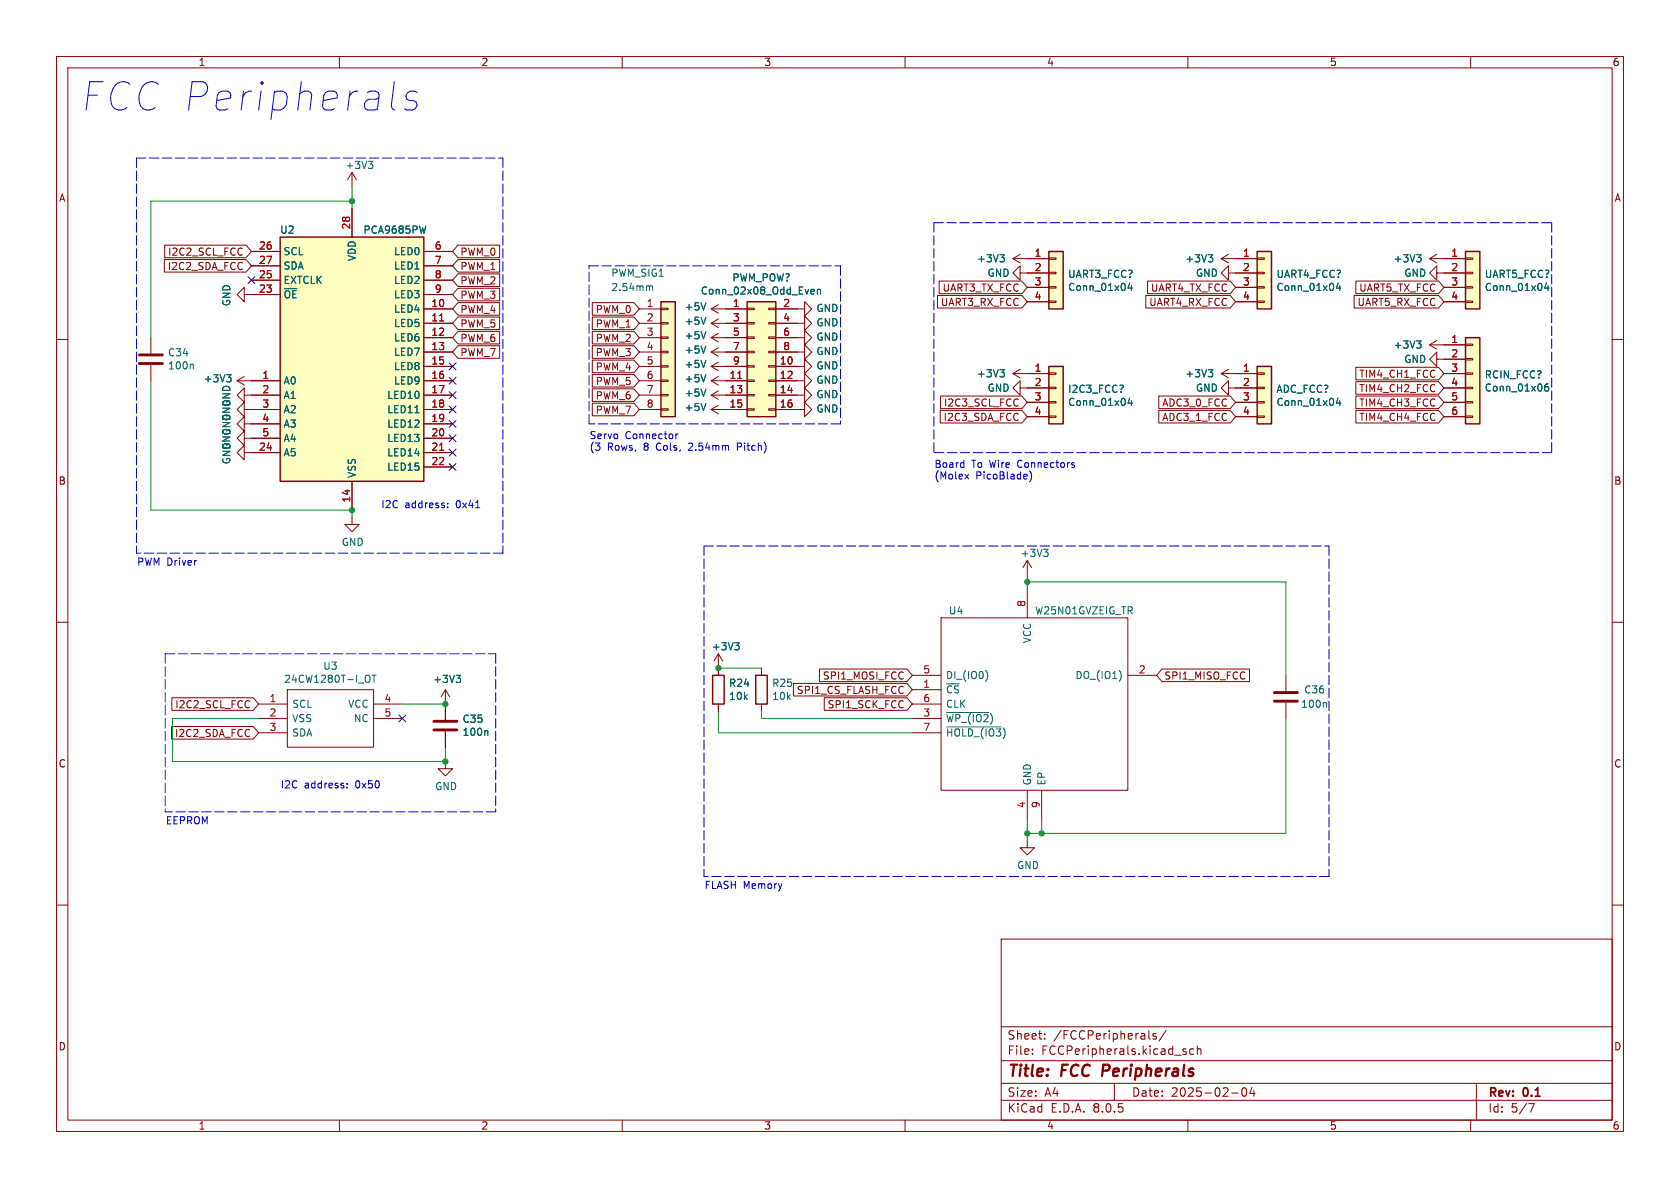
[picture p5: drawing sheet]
<svg xmlns="http://www.w3.org/2000/svg" width="297mm" height="210mm" viewBox="0 0 297 210" stroke-linecap="round" stroke-linejoin="round" font-family="sans-serif">
<g fill="none" stroke="#840000" stroke-width=".18">
<path d="M10 10h277v190h-277zM12 12h273v186h-273zM60 10v2M110 10v2M160 10v2M210 10v2M260 10v2M10 60h2M141 57.2h1.2v-1.3l1.3 1.3-1.3 1.2v-1.2M285 60h2M125.7 67.3l1.3 .8M125.7 67.3h2.6"/>
<path d="M125.7 64.8l1.3 .7M125.7 64.8h2.6M127 66.5l-1.3 .8M127 64l-1.3 .8M141 62.2h1.2v-1.2l1.3 1.2-1.3 1.3v-1.3M217.2 68.6v-1.3l-1.3 1.3 1.3 1.3v-1.3h1.2M10 110h2M285 110h2M10 160h2M285 160h2M177 166h108v32h-108zM60 198v2"/>
<path d="M110 198v2M160 198v2M177 194.5h108M177 191.5h108M177 187.5h108M177 181.5h108M182.5 186.3v.1M182.5 185.5v.1M184.7 183.6v.1M184.7 182.8v.1M197 191.5v3M203.1 182.2v1.3l.2 .2"/>
<path d="M204.4 182.8l-.4-.1-.2 .2 .1 .2 .5 .2v.3h-.6M206.2 182.1l-1.3 2M209.3 185.9l.4 .1v.2l-.2 .2h-.3M209.3 185.4l.4 .1M210 198v2M211 185.5l-.4-.1-.3 .3v.4l.2 .2h.5M211.7 185.5l.2-.1 .3 .1 .1 .9M211.7 184.9v1.5M217.7 193.2h1.2M219.7 192.4l.2-.1a.81 .81 0 0 1 .6 .6 .81 .81 0 0 1-.3 .8l-.2 .1a.81 .81 0 0 1-.3-1.4zM221.3 192.2l-.3 1.1h.9M221.7 192.8v1"/>
<path d="M260 198v2M261 191.5v6.5M270.2 195.1h1l-.6 1.5"/>
</g>
<path d="M195.1 188.2l-.3 2" fill="none" stroke="#840000" stroke-width=".4"/>
<path d="M124.8 66.2l-.4 1.3M124.8 63.7l-.4 1.3" fill="none" stroke="#006464" stroke-width=".18"/>
<path d="M132.1 53.3h5.1v20.4h-5.1z" fill="#ffffc2"/>
<g fill="none" stroke="#840000" stroke-width=".18">
<path d="M128.3 54.6h3.8M128.3 57.2h3.8M128.3 59.7h3.8M132.1 59.6h1.2v.2h-1.2zM132.1 57h1.2v.3h-1.2zM132.1 54.5h1.2v.2h-1.2zM135.9 59.6h1.3v.2h-1.3zM135.9 57h1.3v.3h-1.3zM135.9 54.5h1.3v.2h-1.3zM137.2 59.7h5v-1.3l1.3 1.3-1.3 1.3v-1.3M137.2 54.6h5v-1.3l1.3 1.3-1.3 1.3v-1.3M137.2 57.2h3.8"/>
<path d="M128.3 64.8h3.8M128.3 67.3h3.8M128.3 69.9h3.8M128.3 72.4h3.8M128.3 62.2h3.8M132.1 72.3h1.2v.2h-1.2zM132.1 69.7h1.2v.3h-1.2zM132.1 67.2h1.2v.2h-1.2zM132.1 64.6h1.2v.3h-1.2zM132.1 62.1h1.2v.3h-1.2zM135.9 72.3h1.3v.2h-1.3zM135.9 69.7h1.3v.3h-1.3z"/>
<path d="M135.9 67.2h1.3v.2h-1.3zM135.9 64.6h1.3v.3h-1.3zM135.9 62.1h1.3v.3h-1.3zM137.2 64.8h3.8M137.2 67.3h3.8M137.2 69.9h3.8M137.2 72.4h3.8M137.2 62.2h3.8M62.2 91.4v1.3h1.3l-1.3 1.3-1.2-1.3h1.2"/>
</g>
<path d="M132.1 53.3h5.1v20.4h-5.1z" fill="none" stroke="#840000" stroke-width=".25"/>
<path d="M130.4 66.9h.7" fill="none" stroke="#a90000" stroke-width=".18"/>
<path d="M143.5 51.1l.4 .1 .1 .2-.6 .2M143.9 51.9l-.4 .1M144.5 51.3l.2-.2 .3 .1 .1 .8M144.5 51.1v.9" fill="none" stroke="#006464" stroke-width=".18"/>
<path d="M116.8 53.3h2.6v20.4h-2.6z" fill="#ffffc2"/>
<g fill="none" stroke="#840000" stroke-width=".18">
<path d="M26.7 59.7v2.8M113 54.6h3.8M113 57.2h3.8M113 59.7h3.8M116.8 59.6h1.3v.2h-1.3zM116.8 57h1.3v.3h-1.3zM116.8 54.5h1.3v.2h-1.3zM26.7 64.5v2.8M41.9 67.3h2.5M41.9 67.3l1.3 .8M43.2 72.4v-1.3l-1.3 1.3 1.3 1.3v-1.3h1.2M43.2 74.9v-1.2l-1.3 1.2 1.3 1.3v-1.3h1.2"/>
<path d="M43.2 77.5v-1.3l-1.3 1.3 1.3 1.2v-1.2h1.2M43.2 69.9v-1.3l-1.3 1.3 1.3 1.2v-1.2h1.2M43.2 66.5l-1.3 .8M113 62.2h3.8M113 64.8h3.8M113 67.3h3.8M113 69.9h3.8M113 72.4h3.8M116.8 72.3h1.3v.2h-1.3zM116.8 69.7h1.3v.3h-1.3zM116.8 67.2h1.3v.2h-1.3zM116.8 64.6h1.3v.3h-1.3z"/>
<path d="M116.8 62.1h1.3v.3h-1.3zM125.7 69.9h2.6M125.7 72.4h2.6M125.7 69.9l1.3 .7M125.7 72.4l1.3 .8M127 69.1l-1.3 .8M127 71.6l-1.3 .8M180.3 68.6v-1.3l-1.2 1.3 1.2 1.3v-1.3h1.3M43.2 80v-1.3l-1.3 1.3 1.3 1.3v-1.3h1.2M161.3 119.4h5.1M166.4 109.2h33v30.5h-33zM181.6 104.1v5.1"/>
<path d="M199.4 119.4h5.1M45.7 124.5h5.1M45.7 127h5.1M45.7 129.5h5.1M50.8 121.9h15.2v10.2h-15.2zM66 124.5h5.1M66 127h5.1M78.7 134.6v1.3h1.3l-1.3 1.3-1.2-1.3h1.2M78.7 121.9v5.4M78.7 129.3v2.8M78.7 121.9l-.7 1.3M78.7 121.9l.8 1.3"/>
<path d="M161.3 124.5h5.1M161.3 127h5.1M161.3 129.5h5.1M161.3 121.9h5.1M181.6 139.7v5.1M184.1 139.7v5.1"/>
</g>
<path d="M116.8 53.3h2.6v20.4h-2.6z" fill="none" stroke="#840000" stroke-width=".25"/>
<g fill="none" stroke="#006464" stroke-width=".18">
<path d="M114.8 50.7l.2-.2 .3 .1 .1 .8M34 64.4l.2 .2v.6M40.1 66.2h.7l-.4 .5M40.6 66.7l.2 .3v.3l-.2 .2M124.8 68.8l-.4 1.2M124.8 71.3l-.4 1.3M65.1 119.3l.1 .1a.81 .81 0 0 1-.1 1.2M65.8 119.3h.7M66.1 119.3v1.3M80.6 119.4h.8l-.4 .5M81.2 119.9l.2 .2v.3l-.2 .2M174.3 118.6a1.49 1.49 0 0 1 0 1.8"/>
<path d="M198.2 119.1v.8M86.1 129.1l.1 .2v.7M167.4 126h7.4M167.4 128.5h9.6"/>
</g>
<path d="M24.6 64.3h4.1M24.6 62.7h4.1M76.7 129h4.1M76.7 127.5h4.1" fill="none" stroke="#840000" stroke-width=".51"/>
<path d="M49.5 41.9h25.4v43.2h-25.4z" fill="#ffffc2"/>
<path d="M49.5 41.9h25.4v43.2h-25.4z" fill="none" stroke="#840000" stroke-width=".25"/>
<g fill="none" stroke="#840000" stroke-width=".18">
<path d="M62.2 30.5v2.5M62.2 36.8v5.1M62.2 30.5l-.7 1.3M62.2 30.5l.8 1.3M43.2 52.1v-1.3l-1.3 1.3 1.3 1.2v-1.2h6.3M44.4 49.5h5.1M44.4 44.5h5.1M44.4 47h5.1M74.9 54.6h5.1M74.9 57.2h5.1M74.9 59.7h5.1M74.9 52.1h5.1"/>
<path d="M74.9 49.5h5.1M74.9 44.5h5.1M74.9 47h5.1M180.3 48.3v-1.3l-1.2 1.3 1.2 1.2v-1.2h1.3M215.9 45.7l1.3 .8M215.9 45.7h2.5M217.2 45l-1.3 .7M44.4 67.3h5.1M44.4 69.9h5.1M44.4 72.4h5.1M44.4 74.9h5.1M44.4 77.5h5.1"/>
<path d="M74.9 67.3h5.1M74.9 62.2h5.1M74.9 64.8h5.1M74.9 69.9h5.1M74.9 72.4h5.1M74.9 74.9h5.1M74.9 77.5h5.1M44.4 80h5.1M62.2 85.1v5.1M74.9 80h5.1M74.9 82.6h5.1"/>
</g>
<path d="M77.7 56.7h.7M77.7 79.6h.7" fill="none" stroke="#a90000" stroke-width=".18"/>
<path d="M65.1 28.5h.8l-.4 .5M65.7 29l.2 .2v.3l-.2 .3M75.3 39.9l-.3 1.3M213.6 45h.8l-.4 .5M214.1 45.5l.3 .3v.3l-.3 .2M73.4 73h.7" fill="none" stroke="#006464" stroke-width=".18"/>
<path d="M185.4 44.5h2.6v10.1h-2.6z" fill="#ffffc2"/>
<g fill="none" stroke="#840000" stroke-width=".18">
<path d="M125.7 54.6l1.3 .8M125.7 54.6h2.6M127 53.8l-1.3 .8M179.1 45.7h6.3M179.1 45.7l1.2 .8M180.3 45l-1.2 .7M181.6 48.3h3.8M181.6 50.8h3.8M181.6 53.3h3.8M185.4 53.2h1.3v.3h-1.3zM185.4 50.7h1.3v.2h-1.3zM185.4 48.1h1.3v.3h-1.3z"/>
<path d="M185.4 45.6h1.3v.2h-1.3zM181.6 99.1l-.8 1.2M181.6 99.1v2.5M181.6 99.1l.8 1.2M227.3 119.4v2.8M227.3 124.2v2.8"/>
</g>
<path d="M185.4 44.5h2.6v10.1h-2.6z" fill="none" stroke="#840000" stroke-width=".25"/>
<path d="M124.8 53.5l-.4 1.3M176.8 45h.8l-.5 .5M177.3 45.5l.3 .3v.3l-.3 .2M199.7 50l-.3 .9h.8M200 50.5v.9M184.5 97.1h.8l-.4 .5M185 97.6l.3 .2v.3l-.3 .3M234.3 124.2l.2 .2v.6" fill="none" stroke="#006464" stroke-width=".18"/>
<path d="M225.3 122.4h4.1M225.3 124h4.1" fill="none" stroke="#840000" stroke-width=".51"/>
<path d="M259.1 59.7h2.5v15.2h-2.5z" fill="#ffffc2"/>
<g fill="none" stroke="#840000" stroke-width=".18">
<path d="M125.7 57.2l1.3 .7M125.7 57.2h2.6M125.7 59.7l1.3 .8M125.7 59.7h2.6M127 56.4l-1.3 .8M127 58.9l-1.3 .8M252.7 45.7l1.3 .8M252.7 45.7h2.6M254 48.3v-1.3l-1.3 1.3 1.3 1.2v-1.2h1.3M254 45l-1.3 .7M252.7 61h6.4M252.7 61l1.3 .7"/>
<path d="M254 60.2l-1.3 .8M255.3 63.5h3.8M255.3 66h3.8M255.3 68.6h3.8M255.3 71.1h3.8M255.3 73.7h3.8M259.1 73.5h1.2v.3h-1.2zM259.1 71h1.2v.2h-1.2zM259.1 68.5h1.2v.2h-1.2zM259.1 65.9h1.2v.3h-1.2zM259.1 63.4h1.2v.2h-1.2zM259.1 60.8h1.2v.3h-1.2z"/>
<path d="M127 115.6v3.8M127 115.6l-.8 1.2M127 115.6l.8 1.2M127 124.5v1.2"/>
</g>
<path d="M259.1 59.7h2.5v15.2h-2.5zM126 119.4h2v5.1h-2z" fill="none" stroke="#840000" stroke-width=".25"/>
<path d="M124.8 56.1l-.4 1.2M124.8 58.6l-.4 1.3M250.4 45h.8l-.4 .5M251 45.5l.2 .3v.3l-.2 .2M250.4 60.3h.8l-.4 .5M251 60.8l.2 .2v.3l-.2 .2M273.7 67.9h-.4a.85 .85 0 0 0 0 1.2l.4-.1 .1-.4-.2-.3-.4 .1-.1 .2M129.9 113.6h.8l-.4 .5M130.4 114.1l.3 .2v.3l-.3 .3" fill="none" stroke="#006464" stroke-width=".18"/>
<path d="M259.1 44.5h2.5v10.1h-2.5z" fill="#ffffc2"/>
<path d="M217.2 48.3v-1.3l-1.3 1.3 1.3 1.2v-1.2h1.2M255.3 45.7h3.8M255.3 48.3h3.8M255.3 50.8h3.8M255.3 53.3h3.8M259.1 53.2h1.2v.3h-1.2zM259.1 50.7h1.2v.2h-1.2zM259.1 48.1h1.2v.3h-1.2zM259.1 45.6h1.2v.2h-1.2zM254 63.5v-1.3l-1.3 1.3 1.3 1.3v-1.3h1.3" fill="none" stroke="#840000" stroke-width=".18"/>
<path d="M259.1 44.5h2.5v10.1h-2.5z" fill="none" stroke="#840000" stroke-width=".25"/>
<path d="M273.4 50l-.3 .9h.8M273.7 50.5v.9" fill="none" stroke="#006464" stroke-width=".18"/>
<path d="M222.2 44.5h2.6v10.1h-2.6z" fill="#ffffc2"/>
<g fill="none" stroke="#840000" stroke-width=".18">
<path d="M218.4 45.7h3.8M218.4 48.3h3.8M218.4 50.8h3.8M218.4 53.3h3.8M222.2 53.2h1.3v.3h-1.3zM222.2 50.7h1.3v.2h-1.3zM222.2 48.1h1.3v.3h-1.3zM222.2 45.6h1.3v.2h-1.3zM125.7 62.2l1.3 .8M125.7 62.2h2.6M127 61.5l-1.3 .7M179.1 66l1.2 .8"/>
<path d="M179.1 66h2.5M180.3 65.3l-1.2 .7M134.6 118.1v1.3M134.6 124.5v1.2M181.6 148.6v1.3h1.3l-1.3 1.2-1.3-1.2h1.3"/>
</g>
<path d="M222.2 44.5h2.6v10.1h-2.6zM133.6 119.4h2v5.1h-2z" fill="none" stroke="#840000" stroke-width=".25"/>
<path d="M236.5 50l-.3 .9h.8M236.9 50.5v.9M124.8 61.2l-.4 1.2M176.8 65.3h.8l-.5 .5M177.3 65.8l.3 .3v.3l-.3 .2" fill="none" stroke="#006464" stroke-width=".18"/>
<path d="M185.4 64.8h2.6v10.1h-2.6z" fill="#ffffc2"/>
<path d="M181.6 66h3.8M181.6 68.6h3.8M181.6 71.1h3.8M181.6 73.7h3.8M185.4 73.5h1.3v.3h-1.3zM185.4 71h1.3v.2h-1.3zM185.4 68.5h1.3v.2h-1.3zM185.4 65.9h1.3v.3h-1.3z" fill="none" stroke="#840000" stroke-width=".18"/>
<path d="M185.4 64.8h2.6v10.1h-2.6z" fill="none" stroke="#840000" stroke-width=".25"/>
<path d="M199.7 70.3l-.3 1h.8M200 70.8v.9" fill="none" stroke="#006464" stroke-width=".18"/>
<path d="M222.2 64.8h2.6v10.1h-2.6z" fill="#ffffc2"/>
<g fill="none" stroke="#840000" stroke-width=".18">
<path d="M62.2 36.8v5.1M29.1 45.9h14.4l.9 1.1-.9 1.1h-14.4zM29.1 43.3h14.4l.9 1.2-.9 1.1h-14.4zM44.4 52.1h5.1M44.4 49.5h5.1M44.4 44.5h5.1M44.4 47h5.1M74.9 54.6h5.1M74.9 57.2h5.1M74.9 59.7h5.1M74.9 52.1h5.1M74.9 49.5h5.1"/>
<path d="M74.9 44.5h5.1M74.9 47h5.1M81 56h7.3v2.3h-7.3l-1-1.1zM81 58.6h7.3v2.2h-7.3l-1-1.1zM81 48.4h7.3v2.2h-7.3l-1-1.1zM81 53.5h7.3v2.2h-7.3l-1-1.1zM81 51h7.3v2.2h-7.3l-1-1.1zM81 45.9h7.3v2.2h-7.3l-1-1.1zM81 43.3h7.3v2.3h-7.3l-1-1.1zM104.7 58.6h7.4l.9 1.1-.9 1.1h-7.4zM104.7 53.5h7.4l.9 1.1-.9 1.1h-7.4zM104.7 56h7.4l.9 1.2-.9 1.1h-7.4z"/>
<path d="M128.3 54.6h3.8M128.3 57.2h3.8M128.3 59.7h3.8M137.2 54.6h3.8M137.2 57.2h3.8M137.2 59.7h3.8M165.7 52.2h15l.9 1.1-.9 1.2h-15zM166 49.7h14.7l.9 1.1-.9 1.1h-14.7zM181.6 45.7h3.8M181.6 48.3h3.8M181.6 50.8h3.8M181.6 53.3h3.8"/>
<path d="M202.6 52.2h14.9l.9 1.1-.9 1.2h-14.9zM202.9 49.7h14.6l.9 1.1-.9 1.1h-14.6zM218.4 45.7h3.8M218.4 48.3h3.8M218.4 50.8h3.8M218.4 53.3h3.8M239.4 52.2h14.9l1 1.1-1 1.2h-14.9zM239.7 49.7h14.6l1 1.1-1 1.1h-14.6zM255.3 45.7h3.8M255.3 48.3h3.8M255.3 50.8h3.8M255.3 53.3h3.8"/>
<path d="M44.4 67.3h5.1M44.4 69.9h5.1M44.4 72.4h5.1M44.4 74.9h5.1M44.4 77.5h5.1M74.9 64.8h5.1M74.9 67.3h5.1M74.9 69.9h5.1M74.9 72.4h5.1M74.9 62.2h5.1M74.9 74.9h5.1M74.9 77.5h5.1"/>
<path d="M81 61.1h7.3v2.2h-7.3l-1-1.1zM104.7 63.7h7.4l.9 1.1-.9 1.1h-7.4zM104.7 71.3h7.4l.9 1.1-.9 1.1h-7.4zM104.7 66.2h7.4l.9 1.1-.9 1.1h-7.4zM104.7 61.1h7.4l.9 1.1-.9 1.1h-7.4zM104.7 68.7h7.4l.9 1.2-.9 1.1h-7.4zM128.3 64.8h3.8M128.3 67.3h3.8M128.3 69.9h3.8M128.3 72.4h3.8M128.3 62.2h3.8M137.2 64.8h5v-1.3l1.3 1.3-1.3 1.2v-1.2"/>
<path d="M137.2 72.4h5v-1.3l1.3 1.3-1.3 1.3v-1.3M137.2 67.3h5v-1.3l1.3 1.3-1.3 1.3v-1.3M137.2 69.9h5v-1.3l1.3 1.3-1.3 1.2v-1.2M137.2 62.2h3.8M166.2 72.5h14.5l.9 1.2-.9 1.1h-14.5zM166.3 70h14.4l.9 1.1-.9 1.1h-14.4zM181.6 66h3.8M181.6 68.6h3.8M181.6 71.1h3.8M181.6 73.7h3.8M204.9 70h12.6l.9 1.1-.9 1.1h-12.6zM204.9 72.5h12.6l.9 1.2-.9 1.1h-12.6z"/>
<path d="M215.9 66h6.3M215.9 66l1.3 .8M217.2 65.3l-1.3 .7M218.4 68.6h3.8M218.4 71.1h3.8M218.4 73.7h3.8M222.2 73.5h1.3v.3h-1.3zM222.2 71h1.3v.2h-1.3zM222.2 68.5h1.3v.2h-1.3zM222.2 65.9h1.3v.3h-1.3zM239.7 64.9h14.6l1 1.1-1 1.2h-14.6zM239.7 67.5h14.6l1 1.1-1 1.1h-14.6z"/>
<path d="M239.7 72.5h14.6l1 1.2-1 1.1h-14.6zM239.7 70h14.6l1 1.1-1 1.1h-14.6zM255.3 66h3.8M255.3 68.6h3.8M255.3 71.1h3.8M255.3 73.7h3.8M255.3 61h3.8M255.3 63.5h3.8M44.4 80h5.1M62.2 85.1v5.1M74.9 80h5.1M74.9 82.6h5.1"/>
<path d="M127 118.1v1.3M144.9 118.3h15.4l1 1.1-1 1.1h-15.4zM205.4 118.3h15.5v2.2h-15.5l-.9-1.1zM30.3 128.4h14.5l.9 1.1-.9 1.2h-14.5zM30.4 123.3h14.4l.9 1.2-.9 1.1h-14.4zM78.7 124.5v2.8M78.7 129.3v2.8M127 124.5v1.2M140.3 120.8h20l1 1.1-1 1.1h-20zM145.7 123.3h14.6l1 1.2-1 1.1h-14.6z"/>
</g>
<path d="M222.2 64.8h2.6v10.1h-2.6z" fill="none" stroke="#840000" stroke-width=".25"/>
<g fill="none" stroke="#006464" stroke-width=".18">
<path d="M75.3 39.9l-.3 1.3M124.8 53.5l-.4 1.3M124.8 56.1l-.4 1.2M124.8 58.6l-.4 1.3M143.5 51.1l.4 .1 .1 .2-.6 .2M143.9 51.9l-.4 .1M144.5 51.3l.2-.2 .3 .1 .1 .8M144.5 51.1v.9M176.8 45h.8l-.5 .5M177.3 45.5l.3 .3v.3l-.3 .2M199.7 50l-.3 .9h.8M200 50.5v.9"/>
<path d="M213.6 45h.8l-.4 .5M214.1 45.5l.3 .3v.3l-.3 .2M236.5 50l-.3 .9h.8M236.9 50.5v.9M250.4 45h.8l-.4 .5M251 45.5l.2 .3v.3l-.2 .2M273.4 50l-.3 .9h.8M273.7 50.5v.9M40.1 66.2h.7l-.4 .5M40.6 66.7l.2 .3v.3l-.2 .2M73.4 73h.7M124.8 68.8l-.4 1.2"/>
<path d="M124.8 71.3l-.4 1.3M124.8 61.2l-.4 1.2M124.8 66.2l-.4 1.3M124.8 63.7l-.4 1.3M176.8 65.3h.8l-.5 .5M177.3 65.8l.3 .3v.3l-.3 .2M199.7 70.3l-.3 1h.8M200 70.8v.9M213.6 65.3h.8l-.4 .5M214.1 65.8l.3 .3v.3l-.3 .2M236.5 70.3l-.3 1h.8M236.9 70.8v.9"/>
<path d="M250.4 60.3h.8l-.4 .5M251 60.8l.2 .2v.3l-.2 .2M273.7 67.9h-.4a.85 .85 0 0 0 0 1.2l.4-.1 .1-.4-.2-.3-.4 .1-.1 .2M80.6 119.4h.8l-.4 .5M81.2 119.9l.2 .2v.3l-.2 .2M129.9 113.6h.8l-.4 .5M130.4 114.1l.3 .2v.3l-.3 .3M86.1 129.1l.1 .2v.7"/>
</g>
<g fill="none" stroke="#0000c2" stroke-width=".18">
<path d="M69.4 19.2l.4 .2M69.7 14.4l-.5 4.3M73.8 16.4a1.22 1.22 0 0 0-2 .7l.1 .4 .5 .3h.7l.4 .2 .2 .5-.3 .7-.5 .2h-1l-.4-.2M119.5 76.7v.9M119.8 76.7l-.3 .2M130.4 79h.4M130.8 78.3h-.4v1.3M79.1 89.6v.2M79.1 89v.1M84.1 89.8h.7M170.3 81.8h.1M170.4 81.4v1.2"/>
<path d="M170.4 82.6h-.1M170.6 83.8l.6 .9M171.2 83.8l-.6 .9M181.5 83.9l.1 .2-.6 .2M182.1 83.3a1.47 1.47 0 0 1-.1 1.9M189.6 82.2l.3 .1 .1 .2-.2 .1h-.2M189.6 81.8h.3M61.4 139.2v.1M61.4 138.5v.1"/>
</g>
<g fill="none" stroke="#0000c2" stroke-width=".18" stroke-dasharray="1.7 .6">
<path d="M24.1 27.9h64.8M24.1 27.9v69.9M88.9 27.9v69.9M165.1 39.4v40.6M165.1 39.4h109.2M274.3 39.4v40.6M104.1 47h44.5M148.6 47v27.9M104.1 74.9v-27.9M148.6 74.9h-44.5M88.9 97.8h-64.8M124.5 96.5v58.4"/>
<path d="M124.5 96.5h110.4M234.9 96.5v58.4M274.3 80h-109.2M29.2 115.6h58.4M29.2 115.6v27.9M87.6 115.6v27.9M87.6 143.5h-58.4M234.9 154.9h-110.4"/>
</g>
<g fill="none" stroke="#009600" stroke-width=".18">
<path d="M62.2 35.6h-35.5v24.1M62.2 33v3.8M26.7 67.3v22.9h35.5v1.2M127 118.1h7.6M181.6 102.9h45.7v16.5M181.6 101.6v2.5M45.7 127h-15.2v7.6h48.2v-2.5M71.1 124.5h7.6M127 125.7v3.8h34.3M134.6 125.7v1.3h26.7M227.3 127v20.3h-45.7M181.6 144.8v3.8"/>
<path d="M184.1 144.8v2.5"/>
</g>
<g fill="none" stroke="#000084" stroke-width=".18">
<path d="M43.8 48.9l1.3 1.2M45.1 48.9l-1.3 1.2M79.4 76.9l1.2 1.2M79.4 74.3l1.2 1.2M79.4 66.7l1.2 1.2M79.4 64.2l1.2 1.2M79.4 79.4l1.2 1.2M79.4 69.2l1.2 1.3M79.4 71.8l1.2 1.2M80.6 76.9l-1.2 1.2M80.6 74.3l-1.2 1.2M80.6 66.7l-1.2 1.2"/>
<path d="M80.6 64.2l-1.2 1.2M80.6 79.4l-1.2 1.2M80.6 69.2l-1.2 1.3M80.6 71.8l-1.2 1.2M79.4 81.9l1.2 1.3M80.6 81.9l-1.2 1.3M70.5 126.4l1.2 1.2M71.7 126.4l-1.2 1.2"/>
</g>
<path d="M77.7 56.7h.7M77.7 79.6h.7M130.4 66.9h.7" fill="none" stroke="#a90000" stroke-width=".18"/>
<g fill="#009600" stroke="#009600" stroke-width=".18">
<circle cx="78.7" cy="134.6" r=".46"/>
<circle cx="78.7" cy="124.5" r=".46"/>
<circle cx="62.2" cy="90.2" r=".46"/>
<circle cx="181.6" cy="102.9" r=".46"/>
<circle cx="184.1" cy="147.3" r=".46"/>
<circle cx="181.6" cy="147.3" r=".46"/>
<circle cx="127" cy="118.1" r=".46"/>
<circle cx="62.2" cy="35.6" r=".46"/>
</g>
<text font-size="7" fill="#0000c2" x="14" y="20.1">FCC Peripherals</text>
<g font-size="2.8" fill="#840000">
<text x="178" y="190.9">Title:</text>
<text x="187.7" y="190.9">FCC</text>
<text x="195.7" y="190.9">Peripherals</text>
</g>
<g font-size="2.1" fill="#840000">
<text x="178" y="184">Sheet:</text>
<text x="186.2" y="184">/FCCPeripherals/</text>
<text x="178" y="186.7">File:</text>
<text x="184.1" y="186.7">FCCPeripherals.kicad_sch</text>
<text x="178" y="196.9">KiCad</text>
<text x="178" y="194.1">Size:</text>
<text x="184.7" y="194.1">A4</text>
<text x="185.7" y="196.9">E.D.A.</text>
<text x="193.3" y="196.9">8.0.5</text>
<text x="200" y="194.1">Date:</text>
<text x="207" y="194.1">2025-02-04</text>
<text x="263" y="194.3">Rev:</text>
<text x="263" y="196.9">Id:</text>
<text x="267.1" y="196.9">5/7</text>
<text x="269.4" y="194.3">0.1</text>
</g>
<g font-size="1.8" fill="#840000">
<text x="35" y="11.9">1</text>
<text x="85" y="11.9">2</text>
<text x="135" y="11.9">3</text>
<text x="185" y="11.9">4</text>
<text x="235" y="11.9">5</text>
<text x="285" y="11.9">6</text>
<text x="10.3" y="35.9">A</text>
<text x="285.3" y="35.9">A</text>
<text x="29.6" y="47.9">I2C2_SDA_FCC</text>
<text x="29.6" y="45.4">I2C2_SCL_FCC</text>
<text x="81.3" y="47.9">PWM_1</text>
<text x="81.3" y="45.4">PWM_0</text>
<text x="81.3" y="50.5">PWM_2</text>
<text x="81.3" y="53">PWM_3</text>
<text x="166.5" y="51.8">UART3_TX_FCC</text>
<text x="203.4" y="51.8">UART4_TX_FCC</text>
<text x="240.2" y="51.8">UART5_TX_FCC</text>
<text x="81.3" y="58.1">PWM_5</text>
<text x="81.3" y="55.6">PWM_4</text>
<text x="105.2" y="55.6">PWM_0</text>
<text x="105.2" y="58.1">PWM_1</text>
<text x="166.2" y="54.3">UART3_RX_FCC</text>
<text x="203.1" y="54.3">UART4_RX_FCC</text>
<text x="239.9" y="54.3">UART5_RX_FCC</text>
<text x="81.3" y="60.6">PWM_6</text>
<text x="81.3" y="63.2">PWM_7</text>
<text x="105.2" y="65.7">PWM_4</text>
<text x="105.2" y="63.2">PWM_3</text>
<text x="105.2" y="60.6">PWM_2</text>
<text x="105.2" y="68.3">PWM_5</text>
<text x="105.2" y="70.8">PWM_6</text>
<text x="240.2" y="67">TIM4_CH1_FCC</text>
<text x="240.2" y="69.5">TIM4_CH2_FCC</text>
<text x="105.2" y="73.3">PWM_7</text>
<text x="166.7" y="74.6">I2C3_SDA_FCC</text>
<text x="166.8" y="72.1">I2C3_SCL_FCC</text>
<text x="205.4" y="72.1">ADC3_0_FCC</text>
<text x="205.4" y="74.6">ADC3_1_FCC</text>
<text x="240.2" y="74.6">TIM4_CH4_FCC</text>
<text x="240.2" y="72.1">TIM4_CH3_FCC</text>
<text x="10.3" y="85.9">B</text>
<text x="285.3" y="85.9">B</text>
<text x="30.9" y="125.4">I2C2_SCL_FCC</text>
<text x="140.8" y="122.9">SPI1_CS_FLASH_FCC</text>
<text x="145.4" y="120.3">SPI1_MOSI_FCC</text>
<text x="146.2" y="125.4">SPI1_SCK_FCC</text>
<text x="205.7" y="120.3">SPI1_MISO_FCC</text>
<text x="30.8" y="130.5">I2C2_SDA_FCC</text>
<text x="10.3" y="135.9">C</text>
<text x="285.3" y="135.9">C</text>
<text x="10.3" y="185.9">D</text>
<text x="285.3" y="185.9">D</text>
<text x="35" y="199.9">1</text>
<text x="85" y="199.9">2</text>
<text x="135" y="199.9">3</text>
<text x="185" y="199.9">4</text>
<text x="235" y="199.9">5</text>
<text x="285" y="199.9">6</text>
</g>
<g font-size="1.8" fill="#006464">
<text x="61" y="30.1">+3V3</text>
<text x="49.4" y="41.5">U2</text>
<text x="64.2" y="41.5">PCA9685PW</text>
<text x="50" y="45.3">SCL</text>
<text x="50" y="47.9">SDA</text>
<text x="63.1" y="46.2" transform="rotate(-90 63.1 46.2)">VDD</text>
<text x="69.6" y="45.3">LED0</text>
<text x="69.6" y="47.9">LED1</text>
<text x="172.6" y="46.6">+3V3</text>
<text x="209.4" y="46.6">+3V3</text>
<text x="246.3" y="46.6">+3V3</text>
<text x="50" y="52.9">~{OE}</text>
<text x="50" y="50.4">EXTCLK</text>
<text x="69.6" y="50.4">LED2</text>
<text x="69.6" y="52.9">LED3</text>
<text x="108" y="51.7">2.54mm</text>
<text x="108" y="49.1">PWM_SIG1</text>
<text x="123.8" y="52.3">Conn_02x08_Odd_Even</text>
<text x="129.4" y="50">PWM_POW?</text>
<text x="174.5" y="49.1">GND</text>
<text x="188.7" y="51.6">Conn_01x04</text>
<text x="188.7" y="49.3">UART3_FCC?</text>
<text x="211.3" y="49.1">GND</text>
<text x="225.6" y="51.6">Conn_01x04</text>
<text x="225.6" y="49.3">UART4_FCC?</text>
<text x="248.2" y="49.1">GND</text>
<text x="262.4" y="49.3">UART5_FCC?</text>
<text x="262.4" y="51.6">Conn_01x04</text>
<text x="40.9" y="54.2" transform="rotate(-90 40.9 54.2)">GND</text>
<text x="69.6" y="55.5">LED4</text>
<text x="69.6" y="58">LED5</text>
<text x="120.9" y="55.1">+5V</text>
<text x="120.9" y="57.6">+5V</text>
<text x="144.2" y="57.9">GND</text>
<text x="144.2" y="55.3">GND</text>
<text x="29.6" y="65.5">100n</text>
<text x="29.6" y="63.2">C34</text>
<text x="69.6" y="60.6">LED6</text>
<text x="69.6" y="63.1">LED7</text>
<text x="69.6" y="65.6">LED8</text>
<text x="120.9" y="65.3">+5V</text>
<text x="120.9" y="60.2">+5V</text>
<text x="120.9" y="62.7">+5V</text>
<text x="144.2" y="63">GND</text>
<text x="144.2" y="60.4">GND</text>
<text x="144.2" y="65.5">GND</text>
<text x="246.3" y="61.8">+3V3</text>
<text x="248.2" y="64.4">GND</text>
<text x="35.9" y="67.8">+3V3</text>
<text x="50" y="68.2">A0</text>
<text x="50" y="70.7">A1</text>
<text x="68.4" y="70.7">LED10</text>
<text x="69.6" y="68.2">LED9</text>
<text x="120.9" y="67.8">+5V</text>
<text x="120.9" y="70.3">+5V</text>
<text x="144.2" y="68">GND</text>
<text x="144.2" y="70.6">GND</text>
<text x="172.6" y="66.9">+3V3</text>
<text x="174.5" y="69.4">GND</text>
<text x="188.7" y="72">Conn_01x04</text>
<text x="188.7" y="69.6">I2C3_FCC?</text>
<text x="209.4" y="66.9">+3V3</text>
<text x="211.3" y="69.4">GND</text>
<text x="225.6" y="72">Conn_01x04</text>
<text x="225.6" y="69.6">ADC_FCC?</text>
<text x="262.4" y="67.1">RCIN_FCC?</text>
<text x="262.4" y="69.4">Conn_01x06</text>
<text x="40.9" y="72" transform="rotate(-90 40.9 72)">GND</text>
<text x="50" y="73.3">A2</text>
<text x="50" y="75.8">A3</text>
<text x="68.4" y="73.3">LED11</text>
<text x="68.4" y="75.8">LED12</text>
<text x="120.9" y="72.9">+5V</text>
<text x="144.2" y="73.1">GND</text>
<text x="40.9" y="82.2" transform="rotate(-90 40.9 82.2)">GND</text>
<text x="40.9" y="79.6" transform="rotate(-90 40.9 79.6)">GND GND</text>
<text x="50" y="80.9">A5</text>
<text x="50" y="78.3">A4</text>
<text x="68.4" y="78.3">LED13</text>
<text x="68.4" y="80.9">LED14</text>
<text x="68.4" y="83.4">LED15</text>
<text x="63.1" y="84.6" transform="rotate(-90 63.1 84.6)">VSS</text>
<text x="60.3" y="96.7">GND</text>
<text x="180.3" y="98.7">+3V3</text>
<text x="167.6" y="108.8">U4</text>
<text x="182.5" y="113.8" transform="rotate(-90 182.5 113.8)">VCC</text>
<text x="182.9" y="108.8">W25N01GVZEIG_TR</text>
<text x="57" y="118.6">U3</text>
<text x="125.7" y="115.2">+3V3</text>
<text x="50.1" y="120.9">24CW1280T-I_OT</text>
<text x="51.6" y="125.3">SCL</text>
<text x="61.4" y="125.3">VCC</text>
<text x="76.5" y="120.9">+3V3</text>
<text x="128.8" y="123.9">10k</text>
<text x="128.8" y="121.6">R24</text>
<text x="136.4" y="123.9">10k</text>
<text x="136.4" y="121.6">R25</text>
<text x="167.1" y="122.8">~{CS}</text>
<text x="167.1" y="120.2">DI_(IO0)</text>
<text x="167.1" y="125.3">CLK</text>
<text x="190" y="120.2">DO_(IO1)</text>
<text x="229.9" y="125.3">100n</text>
<text x="230.5" y="122.8">C36</text>
<text x="51.6" y="127.9">VSS</text>
<text x="51.6" y="130.4">SDA</text>
<text x="62.5" y="127.9">NC</text>
<text x="81.7" y="130.3">100n</text>
<text x="81.7" y="128">C35</text>
<text x="167.1" y="127.9">~{WP_(IO2})</text>
<text x="167.1" y="130.4">~{HOLD_(IO3})</text>
<text x="76.8" y="139.9">GND</text>
<text x="182.5" y="138.9" transform="rotate(-90 182.5 138.9)">GND</text>
<text x="185" y="138.9" transform="rotate(-90 185 138.9)">EP</text>
<text x="179.7" y="153.8">GND</text>
</g>
<g font-size="1.8" fill="#a90000">
<text x="62" y="40.7" transform="rotate(-90 62 40.7)">28</text>
<text x="45.7" y="44.2">26</text>
<text x="45.7" y="46.7">27</text>
<text x="76.8" y="44.2">6</text>
<text x="76.8" y="46.7">7</text>
<text x="182.8" y="45.5">1</text>
<text x="219.6" y="45.5">1</text>
<text x="256.5" y="45.5">1</text>
<text x="45.7" y="51.8">23</text>
<text x="45.7" y="49.3">25</text>
<text x="76.8" y="49.3">8</text>
<text x="76.8" y="51.8">9</text>
<text x="182.8" y="48">2</text>
<text x="182.8" y="50.5">3</text>
<text x="182.8" y="53.1">4</text>
<text x="219.6" y="48">2</text>
<text x="219.6" y="50.5">3</text>
<text x="219.6" y="53.1">4</text>
<text x="256.5" y="48">2</text>
<text x="256.5" y="50.5">3</text>
<text x="256.5" y="53.1">4</text>
<text x="76.2" y="54.4">10</text>
<text x="76.2" y="56.9">11</text>
<text x="76.2" y="59.4">12</text>
<text x="114.2" y="54.4">1</text>
<text x="114.2" y="56.9">2</text>
<text x="114.2" y="59.4">3</text>
<text x="129.5" y="54.4">1</text>
<text x="129.5" y="56.9">3</text>
<text x="129.5" y="59.4">5</text>
<text x="138.4" y="54.4">2</text>
<text x="138.4" y="56.9">4</text>
<text x="138.4" y="59.4">6</text>
<text x="76.2" y="62">13</text>
<text x="76.2" y="64.5">15</text>
<text x="114.2" y="62">4</text>
<text x="114.2" y="64.5">5</text>
<text x="129.5" y="62">7</text>
<text x="129.5" y="64.5">9</text>
<text x="137.8" y="64.5">10</text>
<text x="138.4" y="62">8</text>
<text x="182.8" y="65.8">1</text>
<text x="219.6" y="65.8">1</text>
<text x="256.5" y="60.7">1</text>
<text x="256.5" y="63.2">2</text>
<text x="256.5" y="65.8">3</text>
<text x="46.3" y="67.1">1</text>
<text x="46.3" y="69.6">2</text>
<text x="76.2" y="67.1">16</text>
<text x="76.2" y="69.6">17</text>
<text x="114.2" y="67.1">6</text>
<text x="114.2" y="69.6">7</text>
<text x="128.9" y="67.1">11</text>
<text x="128.9" y="69.6">13</text>
<text x="137.8" y="67.1">12</text>
<text x="137.8" y="69.6">14</text>
<text x="182.8" y="68.3">2</text>
<text x="182.8" y="70.9">3</text>
<text x="219.6" y="68.3">2</text>
<text x="219.6" y="70.9">3</text>
<text x="256.5" y="68.3">4</text>
<text x="256.5" y="70.9">5</text>
<text x="46.3" y="72.1">3</text>
<text x="46.3" y="74.7">4</text>
<text x="46.3" y="77.2">5</text>
<text x="76.2" y="72.1">18</text>
<text x="76.2" y="74.7">19</text>
<text x="76.2" y="77.2">20</text>
<text x="114.2" y="72.1">8</text>
<text x="128.9" y="72.1">15</text>
<text x="137.8" y="72.1">16</text>
<text x="182.8" y="73.4">4</text>
<text x="219.6" y="73.4">4</text>
<text x="256.5" y="73.4">6</text>
<text x="45.7" y="79.8">24</text>
<text x="76.2" y="79.8">21</text>
<text x="76.2" y="82.3">22</text>
<text x="62" y="88.9" transform="rotate(-90 62 88.9)">14</text>
<text x="181.4" y="107.4" transform="rotate(-90 181.4 107.4)">8</text>
<text x="163.1" y="119.1">5</text>
<text x="201.2" y="119.1">2</text>
<text x="47.6" y="124.2">1</text>
<text x="67.9" y="124.2">4</text>
<text x="163.1" y="121.7">1</text>
<text x="163.1" y="124.2">6</text>
<text x="47.6" y="126.7">2</text>
<text x="47.6" y="129.3">3</text>
<text x="67.9" y="126.7">5</text>
<text x="163.1" y="126.7">3</text>
<text x="163.1" y="129.3">7</text>
<text x="181.4" y="142.9" transform="rotate(-90 181.4 142.9)">4</text>
<text x="183.9" y="142.9" transform="rotate(-90 183.9 142.9)">9</text>
</g>
<g font-size="1.8" fill="#0000c2">
<text x="104.1" y="77.7">Servo</text>
<text x="110.5" y="77.7">Connector</text>
<text x="104.1" y="79.8">(3</text>
<text x="107.4" y="79.8">Rows,</text>
<text x="113.9" y="79.8">8</text>
<text x="116.3" y="79.8">Cols,</text>
<text x="122.2" y="79.8">2.54mm</text>
<text x="131" y="79.8">Pitch)</text>
<text x="165.1" y="82.8">Board</text>
<text x="171.8" y="82.8">To Wire</text>
<text x="180.2" y="82.8">Connectors</text>
<text x="67.3" y="89.9">I2C</text>
<text x="71.6" y="89.9">address:</text>
<text x="80.7" y="89.9">0x41</text>
<text x="165.1" y="84.8">(Molex</text>
<text x="172.5" y="84.8">PicoBlade)</text>
<text x="24.1" y="100.1">PWM Driver</text>
<text x="49.5" y="139.5">I2C</text>
<text x="53.8" y="139.5">address:</text>
<text x="62.9" y="139.5">0x50</text>
<text x="29.2" y="145.8">EEPROM</text>
<text x="124.5" y="157.2">FLASH Memory</text>
</g>
</svg>
